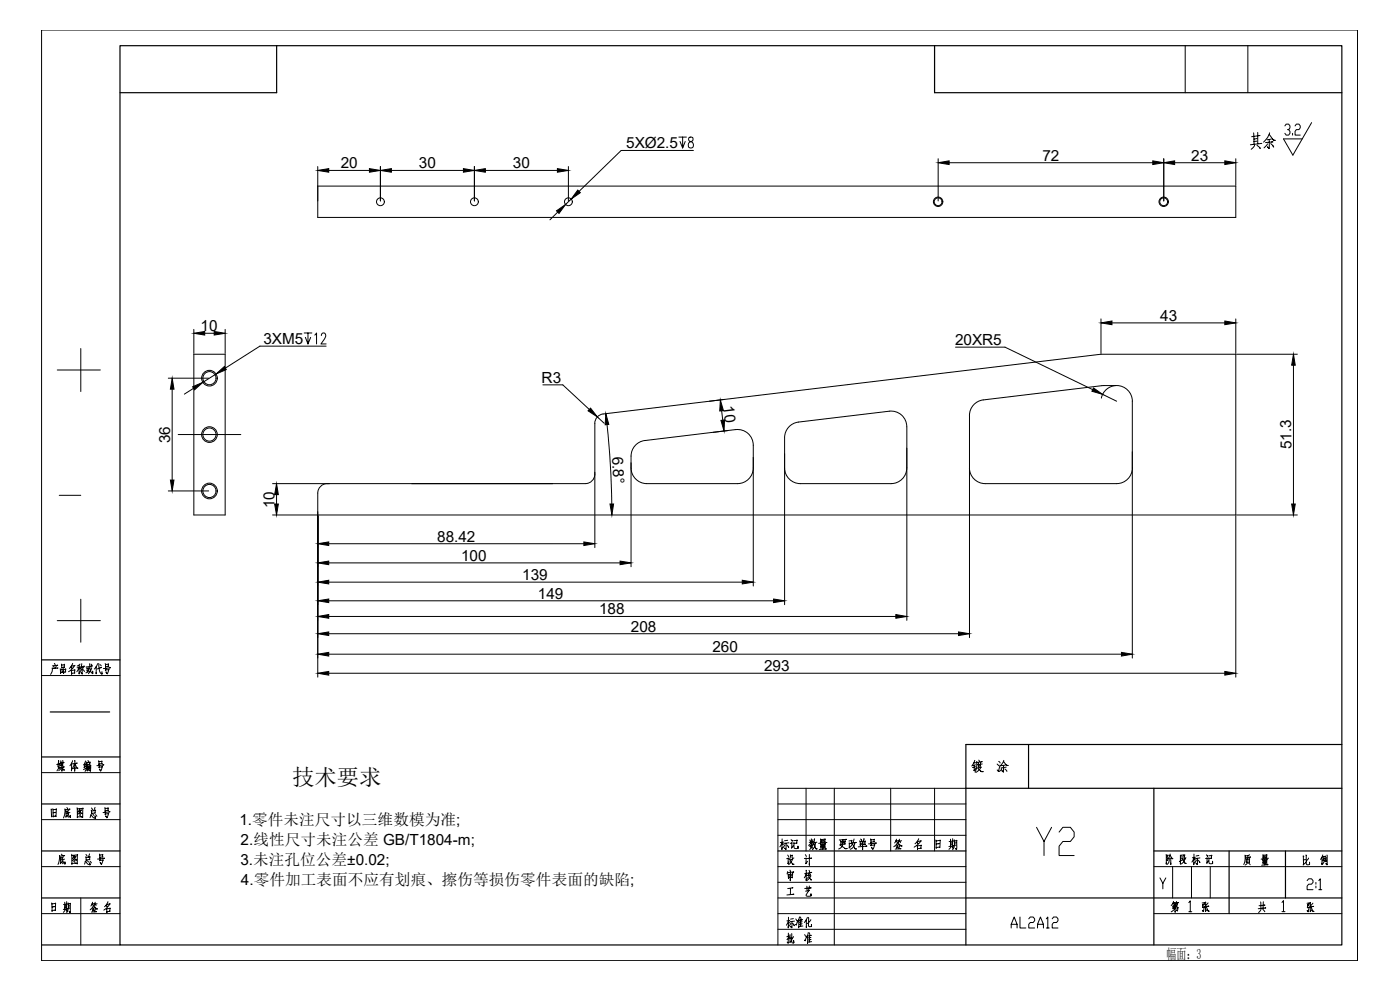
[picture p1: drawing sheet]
<svg xmlns="http://www.w3.org/2000/svg" width="594mm" height="420mm" viewBox="0 0 594 420" stroke-linecap="round" stroke-linejoin="round" font-family="sans-serif">
<g fill="none" stroke="#000" stroke-width=".51">
<path d="M50.9 19.4h518.4v381.5h-518.4zM117.4 19.4v19.9h-66.5M396.5 19.4v19.9h172.8M17.6 279.9h33.3M21.3 302h25.2M436.4 315.8v18.6M569.3 315.8h-159.5v85.1M17.6 321.1h33.3M409.8 334.4h159.5M489.6 334.4v66.5M17.6 341.1h33.3M17.6 361h33.3"/>
<path d="M330.1 361h79.7M489.6 361h79.7M521.5 361v26.6M545.4 361v20M17.6 381h33.3M409.8 381h159.5M17.6 400.9h33.3"/>
</g>
<g fill="none" stroke="#000" stroke-width=".42">
<path d="M17.6 12.7h558.4v394.8h-558.4zM502.9 19.4v19.9M529.4 19.4v19.9M288 58.2h3.2M289.6 58.2v4.6l-1.1-2.8M292.3 58.4a1.35 1.35 0 0 0 .1 1.4 1.35 1.35 0 0 0 1.3 .6 1.28 1.28 0 0 1 .4 1.9 1.28 1.28 0 0 1-1.9 .1l-.2-.5a1.98 1.98 0 0 1 1.9-2.2 1.02 1.02 0 0 0-.5-1.5zM531.9 56.4l.2 4.8M533.2 59.9l-1.2 .1M533.3 58.8l-1.2 .2M533.6 56.2v4.8M534.6 57.5l-3.5 .5M538.5 59.2l-.1 3.8-.6-.7 .6 .6"/>
<path d="M538.6 57.1l1.8 2.5h.7l-1.2-.6M538.7 56.3l-.8 1.9-1.8 2.1M539.4 59l-1.7 .3M545.2 53.4l.5-.7h1.1l.5 .7v.8l-.5 .8h-.5M546.8 55l.5 .7v.9l-.5 .7h-1.1l-.5-.7M548.4 56.6v.7M549.5 53.4l.5-.7h1.1l.6 .7v.8l-.6 .8h-1.1l-.5 .7v1.6h2.2M556.5 52l-8 13.8-3.9-6.9h7.9M134.8 70.7v21.5h389.5v-13.3h-389.5M139.5 72.3h17.2M161.4 70.7v14.6M166.1 72.3h30.5"/>
<path d="M201.3 70.7v14.6M205.9 72.3h30.6M241.2 70.7v14.6M290.7 60l-1.1 2.8M294.2 63.8h-30.6l-17.9 17.4M398 67.3v18M402.7 69h86.4M493.8 67.3v18M498.4 69h21.3M524.3 67.3v11.3M532.3 61.6l-1.5 1.7M533.3 61.7l1.4 1.3-.3-.5"/>
<path d="M535.4 60.8l-4.9 .6M537.7 61l-1.4 1.7M539.1 60.9l1.3 1.5-.3-.6M539.5 60.2h.6l-3.2 .3M236.6 90l-3.3 3.3M242.3 84.5l-2.3 2.2M82.2 139.7v10.2M95.5 139.7v10.2M467.1 135.3v14.6M471.8 137h47.9M524.3 135.3v14.6M24.3 157h18.3"/>
<path d="M34.3 147.9v18.2M82.2 150.3h13.3v68.2h-13.3zM86.9 141.4h4M91.7 158.7l-5.7 3.5M129.1 141.3h3.2M130.7 141.3v4.6l-1.1-2.8M131.8 143.1l-1.1 2.8M133.5 142.2l.8-.9v4.6M136.3 142.4l.2-.7a1.01 1.01 0 0 1 1.5-.2 1.01 1.01 0 0 1 0 1.5l-1.8 2.9h2.2M138.4 146.9h-28.1l-14.7 9.3M405.4 147.3h21l37.2 18M524.7 150.3h25.7"/>
<path d="M548.8 154.9v58.9M71.4 160.4h17.1M73.1 165.1v38.6M82.2 164.7l-4 2.5M230.3 163.3h8.5l11.2 10.4M253.4 176.9l3 2.7M306.2 174.3l.4 3.9M307.3 169.5l-6.3 .7M338.7 179.1l38.6-4.7a6.6 6.6 0 0 1 7.4 6.6l.1 82.2M338.7 179.1a6.7 6.7 0 0 0-5.8 6.6v70.8M417.2 169.7a6.7 6.7 0 0 0-5.9 6.6v22.2a6.6 6.6 0 0 0 6.7 6.7M417.2 169.7l50.4-6.1h6.2a6.7 6.7 0 0 1 6.6 6.6v109"/>
<path d="M467.8 167.3l6 2.9M473.5 163.6a6.7 6.7 0 0 0-6.2 5.3M75.6 184.4h26.6M257.6 180.1l1.4 16.8 .6 16.9M267.8 198.5a6.7 6.7 0 0 0 6.6 6.7h38.6a6.7 6.7 0 0 0 6.6-6.7M273.6 186.9a6.7 6.7 0 0 0-5.8 6.6l-.1 46.9M273.6 186.9l38.6-4.6a6.6 6.6 0 0 1 7.4 6.6v59.7M308.8 182.7l-6.3 .7M332.9 198.5a6.7 6.7 0 0 0 6.6 6.7h38.6M384.7 198.5a6.7 6.7 0 0 1-6.6 6.7M411.3 198.8v71.7M480.4 198.5a6.7 6.7 0 0 1-6.6 6.7h-55.8"/>
<path d="M25.1 210.1h9.2M71.4 208.3h17.1M115.6 218.5h18.9M117.3 209.8v4M134.8 218.5h389.5v-68.2h-57.2l-211.2 25.3a4 4 0 0 0-3.5 4v52.7M138.8 205.2a4 4 0 0 0-4 4v78.1M252.4 201.2a4 4 0 0 1-4 4h-132.8M524.3 218.8v68.5M524.7 218.5h25.7M139.5 230.7h108.2M139.5 238.8h123.6M34.3 254.2v18.3"/>
<path d="M139.5 247h175.4M139.5 254.9h188.7M24.3 263.3h18.3M139.5 261.5h240.6M139.5 268.9h267.2M139.5 277.5h336.3M17.6 286.6h33.3M22.8 282.7l.2 .6M23.1 281.4l.3 .7M23.8 282.4l-.2 1.1M24.2 282.3l.3-.1-2.3 .3M24.4 283.4l-2.2 .2-.1-.4a3.1 3.1 0 0 1-.7 2.9"/>
<path d="M25.6 283.7l.1 2v-.4l.9-.2-.2 .1v-1.3l-.8 .3M26.1 281.7l.1 1.8 1.2-.4v-1.3l-1.2 .3M26.9 283.6l.1 2v-.4l.9-.2v-1.2l-.9 .3M30.1 283l.4 .5-.1-.3M30.2 284.3l.2 1.8-.1-.4 1.5-.2v-1.3l-1.5 .3M30.4 282.6l1.4-.3-2.7 2.7M30.8 281.4l-1.4 2.2M33.6 282.3v3.7v-.5M33.6 283.2l-1 1.8M33.6 283.4l.4 .5M33.9 281.7l-1.1 .9M34.1 283l-1.4 .3"/>
<path d="M34.5 282.9l1.3-.3-.4 .8M34.5 283.9l-.6 1.3M34.7 281.6l-.5 2M34.8 283.1l.1 2.9-.5-.6 .5 .5M35.2 284l.6 .9M36.9 283.4l.1 1.3v-.2l.7-.2v-1l-.8 .3M37.9 284.8l-1.5 .7M37.9 281.6l.6 3.3 .9 .9-.1-1.1v1M38.6 281.7l.4 .5M38.9 283.3l-1.4 2.5M38.9 282.6l.3-.1-2.7 .5M40.8 282.8v3.1v-.6"/>
<path d="M41.4 281.6l-1.4 2.2M41.9 281.5a6.3 6.3 0 0 0 1.2 4.4l.2 .1v-1.1M42.5 282l.4 .5M42.8 283.3l.3-.1-1.8 .6M43.3 285.5l-.1 .5M44.6 281.5l.2 1.7v-.3l1.4-.2h-.3l.1-1.1-1.2 .3M45 283.5l-.2 .9 1.5-.3-.8 1.7-.6-.8 .6 .8M46.4 283.3h.5l-3.1 .3M139.5 285.6h380.2M17.6 327.8h33.3M24.8 322.7l-.3 2.6 .7 .5M25.2 324.1l-1 .2"/>
<path d="M25.2 323.8l-.3 1.9-.7 1.3M26.1 325.5l-1.2 1.4M26.2 324.8l.1 2.4v-.6M26.4 325.6l.6 1 .4 .1-.6-.3M26.4 324.1l-.5 .1M26.6 322.7l.1 2-.8 .2-.1-2.1M26.9 325.4h.4l-1.8 .2M27 323.6l.2-.1-1.7 .2M30.4 323.8l-.1 3.3v-.7M30.8 322.7l-1.1 2.2M31.5 324.1l-.9 2.2M31.7 322.7v4.5v-.9"/>
<path d="M31.8 323.9l.8 2h.5l-.6-.3M32.2 325.8l-1.1 .2M32.5 323.8h.3l-2 .3M36.3 322.8l-.8 1.7 .8-.1M36.4 325.9l-1 .6M36.5 323.7l-.9 1.8 .9-.3M36.8 323.2l-.1 2.7-.6 1.4M36.9 324.9l.1 2.2v-.5M36.9 323.6l1.4-.2v.8l-1.4 .2M37 325.1l1.6-.3-.3 2.4-.2-.4 .2 .3M37.3 322.6l.3 .6M37.4 325.1l.1 1.8"/>
<path d="M37.9 325v1.8M38.2 325.8l-1 .1M41.9 322.7l.1 1.7v-.3l1.4-.2-.1-1.1-1.3 .3M42.2 324.7l-.2 .9 1.5-.3-.8 1.8-.6-.8 .6 .7M43.6 324.5h.5l-3 .3M342 334.4v26.6M354 334.4v66.5M377.9 334.4v26.6M396.5 334.4v26.6M409.8 334.4h-79.7v66.5M413.4 324.7l-.2 2.2 .8-.9M413.6 322.6l-1.3 2.4"/>
<path d="M413.9 324.5l-1 .2M414 325.3l-1.4 .3M414.1 323.6l-1 .1M414.4 323l-.1 2.9-.6 1.6M414.8 325.8l1.5-.3-2.3 2.2M414.9 326l1.5 1.4h.8l-1.1-.3M415.3 322.4l.3 .7M416 323.6v1.3l-.9 .1 .1 .3-.1-1.7M416.3 323.2l.5-.1-2.3 .4M416.8 324.1l-2.1 .3M423.1 324.1l.6 .8M423.7 323l.6 .7"/>
<path d="M424.3 324.6l-.7 2.7-.5-.7M425 326.1l-1 1.2M425.8 324.7l-.1 2.9-.6-.7 .6 .5 .1-.2M425.8 323.1l1.2 1.6h.8h-.8l-.3-.4M425.9 322.6l-1.5 2.3M426.4 326.2l.8 1.1M426.4 324.6l-1.4 .2M426.9 325.5l-2.2 .3M17.6 347.7h33.3M21.7 343.2l.2 3.4v-.7M22.4 343.1l.1 3.5v-.3l1-.1 .3 .3 .1-3.2-1.4 .2M23.3 344.7h.2l-1 .1"/>
<path d="M27.5 343.2v2.2l-.6 1.6M28 344l-.1 2.7 .8-1M28.3 342.6l.4 .6M28.6 346.2l.4 .5M28.7 344.1l.6 2.1 .6 .6v-.9v.9M29.2 343.8l-1.1 .5M29.4 343.3h.3l-2.1 .2M29.7 344.7l-1.6 .4M32.7 342.7l.1 4.2v-.4h2.1h-.5M32.8 343.2l2.5-.3-.2 3.9-.2-.3M33.6 344.2l1.3 .9-.5-.1M33.6 345.7l.5 .4"/>
<path d="M33.6 343.7h1l-1.6 1.7M33.7 345.1l.5 .4M33.8 343.2l-.8 1.3M38.4 345.6l-.2 1.3M38.7 343.7l.2 1.7-.1-.3 1.6-.2 .1-1.2-1.7 .4M38.8 342.8l.5 .7M38.8 345.7a1.99 1.99 0 0 0 1.7 1.5l-.2-.9 .2 .9M39.4 345.5l.5 .5M40.3 342.5l-.5 1.4M40.5 345.6l.6 .7M44.5 342.6l.1 1.7v-.3l1.4-.2h-.2l.1-1.1-1.3 .3M44.8 344.6l-.2 .9 1.5-.4-.8 1.9-.5-.9 .6 .8"/>
<path d="M46.3 344.4h.4l-3 .3M330.1 347.7h79.7M330.1 341.1h79.7M330.1 354.4h79.7M331.8 355.9v4.5v-.7M331.8 357.5l-.9 1.8M331.9 357.9l.5 .4M332.5 357.2l-1.4 .3M333 358.4l-.7 1.2M333.4 357.8v2.6l-.5-.6 .5 .5M334 358.5l.6 1-.2-.4M334.2 356.5l-1.3 .2"/>
<path d="M334.7 357.5l-2.1 .3M335.3 357.8l.8-.2-.3 2.2 .8-1M335.6 356.2l.5 .6v-.2M336.7 356.7l1.6-.2-.1 1.2-1.3 .1M336.8 357.4l.2 2.4 1.7 .1-.1-1v1M343.4 359l1.3-.3 .1-.3-.4 1.1-.9 .9M343.6 356.4l.3 .6M344.2 358.4l-.3 1 1 .4M344.2 355.9l.1 2.2v-.4M344.3 357.3l-1.2 1.4M344.3 357.4l.6 .4M344.9 356.1l-.3 1.1"/>
<path d="M345.1 357.1l-1.7 .3M345.3 358l.9 2.2 .5-.1-.6-.2M345.6 355.8l-.6 2.6M346.1 357.5a3.9 3.9 0 0 1-1.4 3M346.6 357.3l-1.2 .2M348.1 358l.2 1.3 1.8-.2v-1.2l-1.9 .3M348.2 355.9l.1 1.5 1.8-.4v-1.1l-1.8 .3M349.1 358.1v2.2M349.6 356.5l-1.3 .2M349.7 358.6l-1.1 .1M350.2 359.5l-2.1 .2M350.8 357.4l-3.5 .4"/>
<path d="M356.2 358.5l2.5 1.5h.7l-.9-.1M356.6 356.7l.1 1.7 1.9-.3v-1.4l-1.9 .3M357.6 356.3l-.2 2.7-1.6 1.2M358.2 357.5l-1.2 .1M358.7 356.1h.4l-3 .2M360.2 356.8l1.3-.2-.1 1.2-1 .1-.1-.3v2M361.3 358.8l-1.1 1M361.7 358.1l1.1 2 .6 .1-.7-.4M362.4 355.9l-1 2.6M362.7 357.6a3 3 0 0 1-1.9 2.7M362.9 357.5l.4-.1-1.5 .2M364.8 356.7l.2 2-.1-.3 2.3-.2h-.3l.3-1.4-2.3 .3"/>
<path d="M365.2 355.9l.4 .9-.1-.4M366 357v3.5v-.9M366.5 355.8l.2 .2-.5 1M366.7 357.6l-1.4 .2M367.4 358.9h.5l-3.8 .4M369.4 355.9l.1 1.7v-.3l1.6-.2h-.3l.1-1.1-1.4 .3M369.7 357.9l-.2 .9 1.7-.4-.9 1.9-.6-.9 .6 .8M371.3 357.7h.6l-3.4 .3M380.2 359.1l.2 .7v-.3M380.3 356.8l.3 .5M380.4 356l-.8 1.6M380.9 358.8v.8v-.4"/>
<path d="M380.9 357.5l1.4 1.4h.5l-.8-.3M381 357.2l-1.8 2M381.1 356.7l-1 .1M381.4 358.4l-1 .2M381.6 356l-.4 1.2M381.7 358.8l-.4 1.3M381.7 356.9l.3 .6M382.6 356.7l-1.2 .2M389 357.3l.4 .6-.1-.3M389.1 358.7l.2 1.8v-.5l1.6-.1-.1-1.4-1.6 .4M389.3 357l1.6-.3-3.1 2.7M389.8 355.8l-1.6 2.2"/>
<path d="M397.1 356.4l.1 3.4v-.2l1.3-.2 .3 .2 .1-3.2-1.7 .4M398 358l.5-.1-1.3 .2M403.3 356v3M403.4 359.3l-.8 1M403.9 359.2l.4 .6-.2-.3M403.9 358.1l-.5 .2M403.9 357.5l-.6 .1M404.2 355.8l-.1 3.1M404.4 358.9l.3-.1-2.1 .3M404.7 356.8l-2 .2M404.9 356.3v2.6l-.7 1.6M405 356.8l1-.2-.2 3.8-.4-.4 .4 .3"/>
<path d="M405.6 358.5l-.6 .1M405.6 357.6l-.5 .1M439.8 351l3.2 6v6M446.2 351l-3.2 6M449.4 353l1.6-2h3.1l1.6 2v2l-1.6 2h-3.1l-1.6 2v4h6.3M17.6 367.7h33.3M25.2 362.9l-.1 2.2-.5 1.6M25.7 363.7l-.1 2.7 .8-1M26 362.4l.4 .5M26.3 365.9l.4 .6M26.4 363.9l.3 1.5 .9 1.2-.1-1v.9M26.9 363.5l-1.1 .6"/>
<path d="M27.1 363h.4l-2.2 .3M27.4 364.5l-1.6 .3M30.4 362.4l.1 4.3v-.4h2.1h-.5M30.5 362.9l2.5-.2-.2 3.9-.3-.3M31.3 363.9l1.3 .9-.5-.1M31.3 365.4l.5 .5M31.3 363.5l.9-.1-1.5 1.7M31.4 364.8l.5 .4M31.4 362.9l-.7 1.4M36.1 365.4l-.2 1.2M36.4 363.5l.2 1.6-.1-.3 1.6-.1v-1.3l-1.6 .4M36.5 362.5l.4 .7"/>
<path d="M36.5 365.5a1.99 1.99 0 0 0 1.7 1.4l-.2-.8 .2 .8M37.1 365.2l.4 .5M38 362.2l-.5 1.5M38.2 365.4l.6 .7M42.2 362.3l.1 1.7v-.3l1.4-.2h-.2v-1l-1.2 .3M42.5 364.4l-.2 .8 1.5-.3-.7 1.8-.6-.8 .5 .7M43.9 364.1h.5l-3 .3M330.1 367.7h79.7M330.1 374.3h79.7M333.8 364.3l.7-.2-.3 2.3 .6-.8M334.1 369.8l-.1 1M334.1 370.2l2.6-.4-.4 .6"/>
<path d="M334.2 362.8l.4 .7M334.4 370.8l.1 1.9v-.3l1.5-.2-.5 .1M334.5 371.1l1.8-.4-.2 1.7-.1-.2M335.2 369.1l.2 .7M335.2 365l1.1 1.7h.6l-.7-.3M335.2 364.7l1.2-.2-1.8 2.3M335.3 376.9l.1 2.6M335.3 370.3v3.4v-.7M335.4 362.7v.7l-.6 1.2M335.4 363l.8-.2a.76 .76 0 0 0-.2 .8 .76 .76 0 0 0 .6 .5l.2-.1M335.9 371.5l-1.1 .2M336.2 376.7l.3-.1-2.3 .4"/>
<path d="M336.5 379.4h.3l-2.9 .3M341.3 364.2l.8-.1-.2 2.3 .7-1M341.7 362.6l.4 .8M341.8 378l1.6-.3-1.4 1.9a1.13 1.13 0 0 0 1.9 .5l.3-.1-.1-.8v.8M342 369.2l.1 4.4v-.6M342.1 370.7l-.9 1.7M342.1 371l.4 .4M342.3 376l.1 1.6M342.5 370.5l-1.1 .2M343.3 369.2l.2 .7M343.4 370.4l-.6 1.1 .9-.2M343.4 375.9l-.3 1.5"/>
<path d="M343.4 362.5v4.5v-.6M343.5 372.5l.7 .9-.2-.4M343.8 376.7h.4l-2.8 .2M343.9 370.8l-1.4 1.8M344 364.1h.4l-1.9 .1M344.1 370.2l.3-.1-1.6 .3M344.1 371.5l-1.8 2.1M350.1 360.2h.6l-3.1 .2M381.8 360h.5l-2.5 .2M489.6 367.7h79.7M492.2 372.4l1.2 2.4v2.3M494.7 372.4l-1.3 2.4"/>
<path d="M494.8 362.5l.1 4.1-.1-.5M494.9 362.9l.8-.1-.5 .9 .2 1.4-.4-.3M496.1 364.1l-.1 1.6-.8 1M496.4 362.8l.9 1.5h.4l-.6-.4M496.5 362.3l-.9 2M496.7 364l.1 2.8v-.6M497.5 367.7v13.3M500.8 362.8v3.8v-.6M501.5 362.7l-.6 .4M501.5 363.5l-.6 .2M501.5 364.2l-.6 .2M501.6 364.9l-1.2 .6"/>
<path d="M501.8 364.8l1.1 1.5h.4l-.6-.2M501.9 364.5l1-.1-.7 1.2-1 .9M502 362.6l-.3 1.8M502 362.9l.7-.2v1.2h.5M505.5 367.7v13.3M506.6 362.3l-.1 4.6v-.8M506.6 363.9l-.9 1.8M506.7 364.3l.4 .5M507.2 363.7l-1.3 .2M507.6 364.8l-.6 1.3M508 364.2v2.6l-.5-.6 .5 .5M508.5 365l.6 1-.2-.5"/>
<path d="M508.7 362.9l-1.2 .2M509.1 364l-1.9 .2M511.5 364.2l.8-.2-.3 2.3 .7-1.1M511.8 362.7l.5 .6v-.3M512.9 363.1l1.3-.2-.1 1.2-1.2 .1M512.9 363.8l.1 2.4 1.5 .1v-.9v.9M513.5 367.7v13.3M528.2 362.8l.1 1.8-.6 2.1M528.8 364.3v1.6v-.4M528.8 364.7l1.4-.4-.2 1.6 .1-.4M529.4 363v1.6M529.4 365a1.99 1.99 0 0 1-1.1 2"/>
<path d="M529.5 366l.9 .9M530.2 362.6l-1.9 .6M530.3 363.6h.3l-2.1 .3M535.8 364.7l.1 1.3 1.6-.2 .1-1.2-1.8 .3M535.8 362.6l.1 1.5 1.6-.4 .1-1-1.7 .2M536.6 364.8v2.1M537.1 363.2l-1.2 .2M537.2 365.2l-1.1 .1M537.5 366.9h.5l-2.7 .2M537.6 366.2l-1.8 .2M538.2 364.1l-3.1 .4M552.9 363.1l.3 .2h-.2l-.1 3.6 1.1-1"/>
<path d="M553.8 364.6l-.6 .2M554.1 362.7l.2 .3v3.7h1.4l-.1-.9M554.6 373.6l.6-.8h1.3l.6 .8v.8l-.6 .7h-1.3l-.6 .8v1.5h2.5M555.2 364l-1 1.3M558.3 374.4v.7M558.3 375.9v.8M559.5 373.6l.7-.8v4.6M559.5 377.4h1.3M560.9 363.7v3.1v-.6M561.2 362.7l-.9 1.9M561.5 364.8l.2 .4M561.7 363.6l-.5 1.6"/>
<path d="M561.7 364.3l.6-.2-1.1 2.4M562.2 363.3h.2l-1.1 .1M562.6 363.7v1.9v-.4M563 362.8v4.1l-.4-.6 .5 .4M17.6 387.6h33.3M22 383.1l.1 3.5v-.3l1.1-.2 .2 .2 .2-3.2-1.6 .4M22.8 384.7l.4-.1-1.1 .2M27.4 382.8l.1 2.9M27.5 386l-.6 1.1M28 385.9l.3 .7-.1-.4M28 384.9l-.5 .1M28.1 384.3l-.6 .1"/>
<path d="M28.3 382.5l-.1 3.1M28.5 385.6l.2-.1-1.8 .3M28.7 383.5l-1.7 .2M28.9 383.1v2.6l-.6 1.5M29 383.5l.9-.2-.2 3.8-.4-.4 .4 .3M29.5 385.2l-.5 .2M29.5 384.3l-.4 .1M34.3 381v19.9M39.1 385.8l.2 .7v-.3M39.2 383.5l.2 .6M39.3 382.8l-.7 1.6M39.7 385.5l.1 .8v-.4"/>
<path d="M39.8 384.2l1.1 1.4h.5l-.7-.3M39.8 384l-1.5 2M39.9 383.4l-.9 .1M40.2 385.1l-.9 .2M40.4 382.8l-.4 1.2M40.5 385.5l-.4 1.3M40.5 383.6l.3 .6M40.5 386.8h.5l-2.2 .1M41.2 383.4l-1 .2M45 384.1l.5 .5-.2-.2M45.2 385.4l.1 1.8v-.4l1.4-.2v-1.4l-1.4 .4M45.4 383.7l1.4-.2-2.7 2.6"/>
<path d="M45.8 382.5l-1.4 2.2M330.1 387.6h79.7M330.1 381h79.7M330.1 394.2h79.7M334.5 395.9l-.1 4.2-.4-.4 .4 .3M334.5 389.1l-.1 4.6 .1-.8M334.5 390.7l-.8 1.8M334.6 391.1l.4 .5M334.9 397.1l-1.1 .3M334.9 397.8l-1 .8M335.1 390.5l-1.2 .2M335.2 396.5l-.1 3.3 .6-.6"/>
<path d="M335.6 391.6l-.7 1.2M335.7 397.9l-.5 .2M335.9 396.1v2.9a.67 .67 0 0 0 .1 .9 .67 .67 0 0 0 .8 0l-.1-.9v1M335.9 391v2.6l-.5-.6 .5 .5M336.4 391.7l.6 1.1-.2-.5M336.6 389.7l-1.2 .2M336.7 397.3l-.8 1.1M337.1 390.8l-1.9 .2M337.6 389.8l.4 .8M338.4 390.5l-.6 2-.2-.3M338.9 390.3v3.4v-.4M339.1 390.4l1.4-.2-.8 .1v2.7"/>
<path d="M339.2 389l-.8 2.1M339.6 389l.3 1M340.3 391.9l-1.1 .2M340.3 391.1l-1.1 .1M340.6 392.8l-1.5 .2M341.4 396.5l.4 .7M342.1 390.2v3.3v-.5M342.2 397.2l-.6 2-.3-.3M342.5 389.2l-1.2 2.2M342.6 397v3.3v-.3M342.8 397.1l1.4-.3-.7 .2v2.6M342.9 395.6l-.7 2.2"/>
<path d="M343 389.2l.1 3.8 1.2 .1v-.9v.9M343.4 395.7l.2 .9M344 390.1l-1.5 1.7M344.1 397.7l-1.2 .2M344.1 398.6l-1.1 .2M344.4 399.5l-1.5 .2M429 393.7v-1.6l1.3-3.1 1.2 3.1v1.6M429 392.1h2.5M432.8 389v4.7h2.5M436.5 389.8l.6-.8h1.2l.7 .8v.8l-.7 .8h-1.2l-.6 .7v1.6h2.5M440.2 393.7v-1.6l1.2-3.1 1.3 3.1v1.6M440.2 392.1h2.5"/>
<path d="M443.9 389.8l.7-.8v4.7M443.9 393.7h1.3M446.4 389.8l.6-.8h1.3l.6 .8v.8l-.6 .8h-1.3l-.6 .7v1.6h2.5M489.6 387.6h79.7M497.7 384.1l1.7-.2v.7h-1.7l-.1 .9 2.2-.5-.3 1.5-.4-.5 .4 .4M497.9 383.3l.3 .5M497.9 382.4l-1 1.8M498.4 383h.2l-1 .2M498.5 384.1l.1 3v-.6M498.5 385.3l-1.6 1.5M499.1 383.2l.5 .4M499.2 382.4l-.6 1.3"/>
<path d="M499.7 383l.4-.1-1.2 .3M504.4 382.9l.6-.7v4.6M504.4 386.8h1.3M510.1 383.1l1-.1-.2 .8-.6 .2v-.3l-.1 1.2 .7-.1-.4 1.9-.4-.5 .5 .4M511.5 382.7l-.1 4 .6-.8M511.8 384.6l.8 1.9 .5 .1-.6-.4M512.6 384.5l.3-.1-1.8 .3M512.6 383l-1.1 1.3M534.9 382.6l.1 2.8M535 385.7l-1 1.5M535.8 385.7l.8 1.1M536 382.6l-.1 2.7"/>
<path d="M536.4 384h.3l-2.5 .3M536.7 385.2h.4l-3.2 .3M543.9 382.9l.7-.8v4.7M543.9 386.8h1.3M554.6 383.2l1-.1-.2 .9-.6 .1v-.3l-.1 1.3 .7-.2-.4 1.9-.4-.5 .5 .4M555.9 382.8v4l.6-.7M556.2 384.8l.9 1.8 .4 .1-.5-.3M557 384.6h.4l-1.8 .2M557.1 383.2l-1.1 1.2"/>
<circle cx="161.4" cy="85.6" r="1.66"/>
<circle cx="201.3" cy="85.6" r="1.66"/>
<circle cx="241.2" cy="85.6" r="1.66"/>
<circle cx="398" cy="85.6" r="1.66"/>
<circle cx="398" cy="85.6" r="1.99"/>
<circle cx="493.7" cy="85.6" r="1.66"/>
<circle cx="493.7" cy="85.6" r="1.99"/>
<circle cx="88.9" cy="160.4" r="2.79"/>
<circle cx="88.9" cy="160.4" r="3.3"/>
<circle cx="88.9" cy="184.4" r="2.79"/>
<circle cx="88.9" cy="184.4" r="3.3"/>
<circle cx="88.9" cy="208.3" r="2.79"/>
<circle cx="88.9" cy="208.3" r="3.3"/>
</g>
<g fill="#000" stroke="#000" stroke-width=".42">
<path d="M134.8 72.3l4.7-.8v1.6zM156.7 71.5l4.7 .8-4.7 .8zM161.4 72.3l4.7-.8v1.6zM196.6 71.5l4.7 .8-4.7 .8zM201.3 72.3l4.6-.8v1.6zM236.5 71.5l4.7 .8-4.7 .8zM398 69l4.7-.8v1.6zM489.1 68.2l4.7 .8-4.7 .8zM493.8 69l4.6-.8v1.6zM519.7 68.2l4.6 .8-4.6 .8zM236.1 89.4l3.9-2.7-2.8 3.8zM245.1 80.6l1.1 1.1-3.9 2.8z"/>
<path d="M467.1 137l4.7-.8v1.5zM519.7 136.2l4.6 .8-4.6 .7zM82.2 141.4l4.7-.8v1.6zM90.9 140.6l4.6 .8-4.6 .8zM91.7 158.7l3.5-3.2 .8 1.3zM548.8 150.3l.8 4.6h-1.6zM73.1 160.4l.7 4.7h-1.5zM81.7 164.1l4.3-1.9-3.5 3.2zM250.6 173.1l2.8 3.8-3.9-2.6zM305.6 169.7l1.3 4.5-1.5 .2zM305.9 178.3l1.5-.2-.2 4.7zM464 164.6l3.8 2.7-4.5-1.3z"/>
<path d="M257 175.5l1.3 4.5-1.5 .2zM72.3 203.7h1.5l-.7 4.6zM117.3 205.2l.8 4.6h-1.6zM116.5 213.8h1.6l-.8 4.7zM258.8 213.8h1.5l-.7 4.7zM548 213.8h1.6l-.8 4.7zM134.8 230.7l4.7-.8v1.5zM134.8 238.8l4.7-.8v1.6zM247.7 229.9l4.7 .8-4.7 .7zM263.1 238l4.6 .8-4.6 .8zM134.8 247l4.7-.8v1.5zM134.8 254.9l4.7-.8v1.5z"/>
<path d="M314.9 246.2l4.7 .8-4.7 .7zM328.2 254.1l4.7 .8-4.7 .7zM134.8 261.5l4.7-.8v1.6zM134.8 268.9l4.7-.8v1.5zM134.8 277.5l4.7-.7v1.5zM380.1 260.7l4.7 .8-4.7 .8zM406.7 268.1l4.6 .8-4.6 .7zM475.8 276.8l4.6 .7-4.6 .8zM134.8 285.6l4.7-.7v1.5zM519.7 284.9l4.6 .7-4.6 .8z"/>
</g>
<text font-size="9.5" x="123.9" y="332.9">技术要求</text>
<g font-size="6.5">
<text x="265.7" y="62.8">5XØ2.5</text>
<text x="144.6" y="71.4">20</text>
<text x="177.7" y="71.4">30</text>
<text x="217.6" y="71.4">30</text>
<text x="442.3" y="68.2">72</text>
<text x="505.4" y="68.1">23</text>
<text x="492.2" y="136.1">43</text>
<text x="85.1" y="140.5">10</text>
<text x="111.7" y="145.9">3XM5</text>
<text x="405.2" y="146.3">20XR5</text>
<text x="229.8" y="162.3">R3</text>
<text x="306.9" y="172.4" transform="rotate(83 306.9 172.4)">10</text>
<text x="72.2" y="188" transform="rotate(-90 72.2 188)">36</text>
<text x="547.9" y="190.7" transform="rotate(-90 547.9 190.7)">51.3</text>
<text x="259.7" y="193.7" transform="rotate(87 259.7 193.7)">6.8°</text>
<text x="116.4" y="215.6" transform="rotate(-90 116.4 215.6)">10</text>
<text x="185.5" y="229.7">88.42</text>
<text x="195.7" y="237.9">100</text>
<text x="221.6" y="246">139</text>
<text x="228.2" y="254">149</text>
<text x="254.2" y="260.6">188</text>
<text x="267.7" y="268">208</text>
<text x="302.3" y="276.6">260</text>
<text x="324.2" y="284.7">293</text>
<text x="101.6" y="349.9">1.零件未注尺寸以三维数模为准;</text>
<text x="102.1" y="358.5">2.线性尺寸未注公差 GB/T1804-m;</text>
<text x="102" y="367.1">3.未注孔位公差±0.02;</text>
<text x="102.2" y="375.6">4.零件加工表面不应有划痕、擦伤等损伤零件表面的缺陷;</text>
</g>
<text font-size="6.1" x="494.9" y="406.8">幅面：3</text>
</svg>
